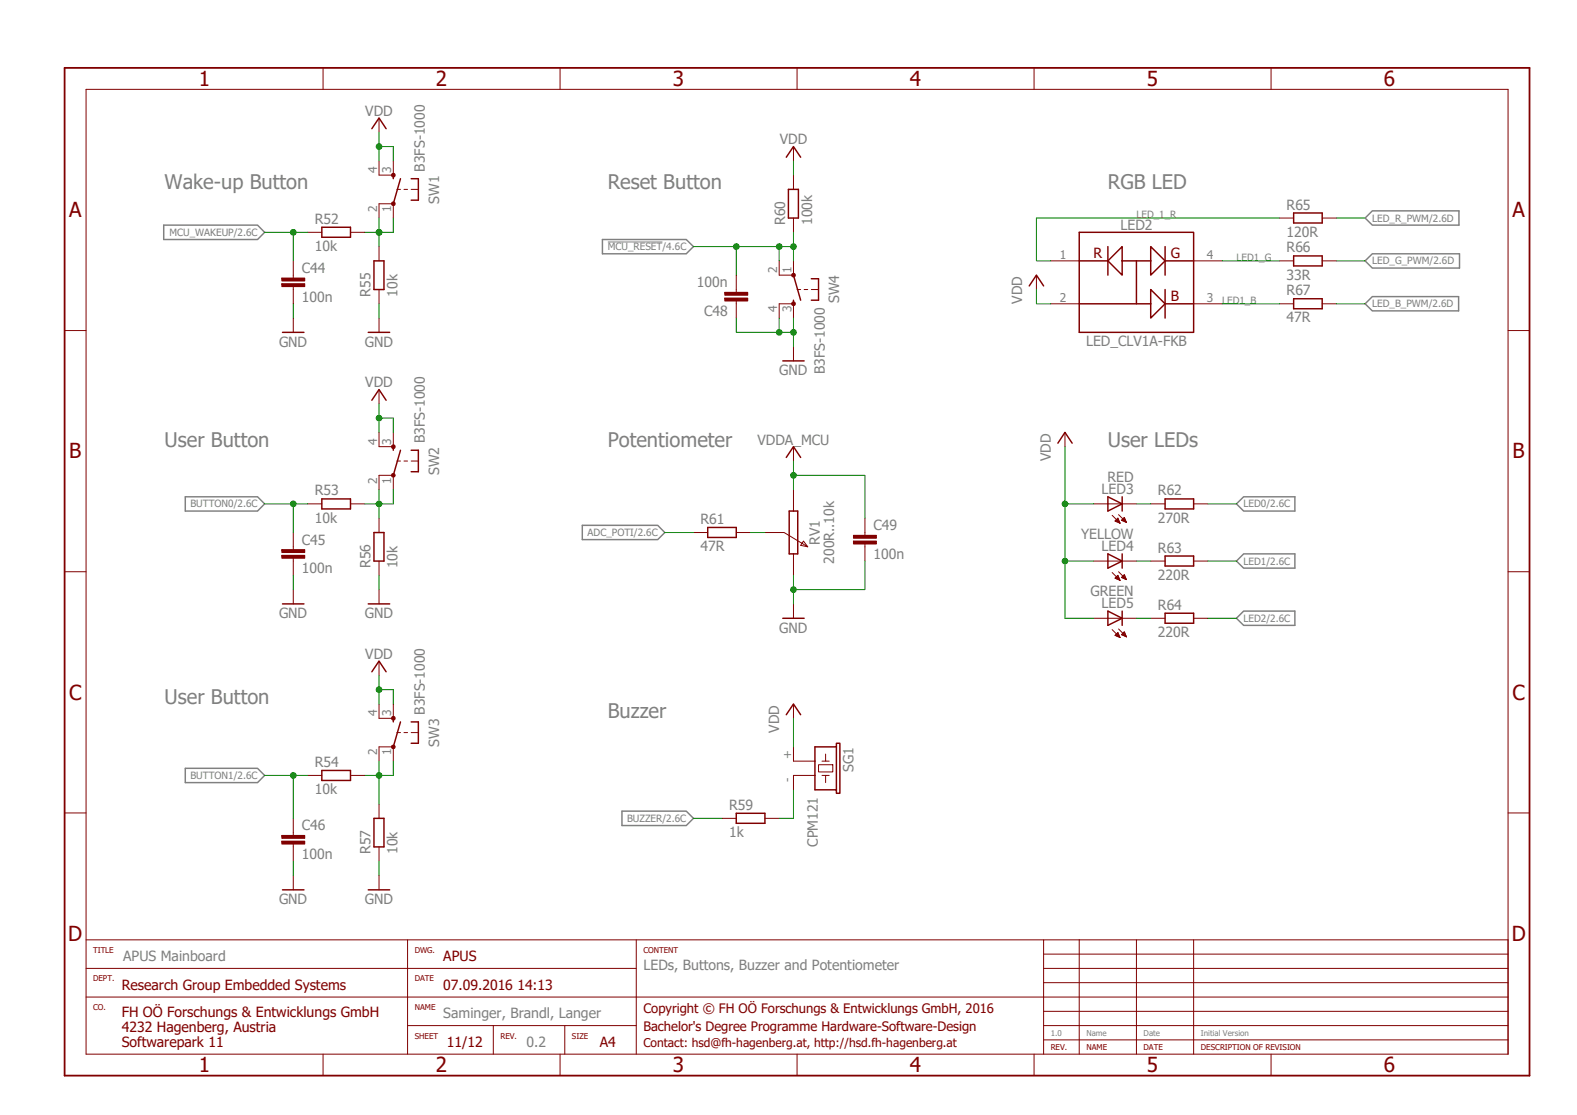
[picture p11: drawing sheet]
<svg xmlns="http://www.w3.org/2000/svg" width="297mm" height="210mm" viewBox="0 0 297 210" stroke-linecap="round" stroke-linejoin="round" font-family="sans-serif">
<path d="M11.6 12.5l276.8 190.6M288.4 12.5l-276.8 190.6" fill="none" stroke="#fff" stroke-width=".19"/>
<path d="M30.8 42.4h17.7l1.3 1.4-1.3 1.3h-17.7zM113.5 45.1h15.8l1.3 1.3-1.3 1.4h-15.8zM257.1 57.2l1.4-1.3h16.2v2.6h-16.2zM257.1 41.1l1.4-1.4h16.3v2.7h-16.3zM257.1 49.1l1.4-1.3h16.4v2.7h-16.4zM34.9 93.6h13.6l1.3 1.3-1.3 1.3h-13.6zM109.7 98.9h14.2l1.3 1.4-1.3 1.3h-14.2zM232.9 94.9l1.3-1.3h9.7v2.6h-9.7zM232.9 105.7l1.3-1.4h9.7v2.7h-9.7zM232.9 116.4l1.3-1.3h9.7v2.7h-9.7zM34.9 144.7h13.6l1.3 1.3-1.3 1.4h-13.6zM117.2 152.8h12.1l1.3 1.3-1.3 1.4h-12.1z" fill="none" stroke="#808080" stroke-width=".28"/>
<path d="M114.5 45.6h10.3" fill="none" stroke="#808080" stroke-width=".19"/>
<path d="M149.5 56.5v.7M149.5 51.8l1.3 4.7M152.8 52.5h1.4v4h-1.4M243.7 40.1h5.3v1.9h-5.3z" fill="none" stroke="#800000" stroke-width=".28"/>
<path d="M146.8 57.2h2.7M146.8 51.8h2.7M150.1 54.5h.7M151.5 54.5h.6M152.8 54.5h1.4M241 41.1h2.7M249 41.1h2.8" fill="none" stroke="#800000" stroke-width=".19"/>
<path d="M149.2 51.6l.3-.1 .2 .1v.5l-.2 .1-.3-.1-.1-.3z" fill-rule="evenodd" fill="#800000"/>
<path d="M149.2 51.6l.3-.1 .2 .1v.5l-.2 .1-.3-.1-.1-.3z" fill="none" stroke="#800000" stroke-width=".19"/>
<path d="M149.2 57l.3-.1 .2 .1v.4l-.2 .1-.3-.1-.1-.2z" fill-rule="evenodd" fill="#800000"/>
<path d="M149.5 27.6v2.7M149.5 33v2.7M138.7 54.5v.6M138.7 56.7v.5M146.8 49.1v2.7M146.8 57.2v2.7M149.2 57l.3-.1 .2 .1v.4l-.2 .1-.3-.1-.1-.2zM149.5 41.1v2.7M149.5 49.1v2.7M149.5 57.2v2.7M149.5 65.3v2.7" fill="none" stroke="#800000" stroke-width=".19"/>
<path d="M148.1 29.6l1.4-2 1.3 2M148.5 35.7h1.9v5.4h-1.9zM147.4 68h4.1" fill="none" stroke="#800000" stroke-width=".28"/>
<path d="M136.5 55.1h4.3v.5h-4.3z" fill="#800000"/>
<path d="M136.5 55.1h4.3v.5h-4.3zM136.5 55.1h.1" fill="none" stroke="#800000" stroke-width=".19"/>
<path d="M136.5 56.1h4.3v.6h-4.3z" fill="#800000"/>
<path d="M71.4 33h2.7M71.4 38.4h2.7M74.8 35.7h.6M76.1 35.7h.7M77.4 35.7h1.4M136.5 56.1h4.3v.6h-4.3zM136.5 56.1h.1M138.7 51.8v2.7M138.7 57.2v2.7" fill="none" stroke="#800000" stroke-width=".19"/>
<path d="M74.1 33v.7M75.4 33.7l-1.3 4.7M77.4 33.7h1.4v4h-1.4" fill="none" stroke="#800000" stroke-width=".28"/>
<path d="M73.8 38.1l.4-.1 .2 .1v.5l-.2 .1-.4-.1z" fill-rule="evenodd" fill="#800000"/>
<path d="M73.8 38.1l.4-.1 .2 .1v.5l-.2 .1-.4-.1z" fill="none" stroke="#800000" stroke-width=".19"/>
<path d="M73.8 32.7l.4-.1 .2 .2v.4l-.2 .1-.4-.1z" fill-rule="evenodd" fill="#800000"/>
<path d="M71.4 30.3v2.7M71.4 38.4v2.7M73.8 32.7l.4-.1 .2 .2v.4l-.2 .1-.4-.1zM74.1 30.3v2.7M74.1 38.4v2.7M55.2 51.8v.6M55.2 54v.5M57.9 43.8h2.7M66 43.8h2.7M71.4 46.4v2.7M71.4 54.5v2.7M71.4 59.9v2.7" fill="none" stroke="#800000" stroke-width=".19"/>
<path d="M60.6 42.8h5.4v1.9h-5.4zM70.4 49.1h1.9v5.4h-1.9zM69.4 62.6h4" fill="none" stroke="#800000" stroke-width=".28"/>
<path d="M53.1 53.4h4.3v.6h-4.3z" fill="#800000"/>
<path d="M53.1 53.4h4.3v.6h-4.3zM53.1 53.4h.1" fill="none" stroke="#800000" stroke-width=".19"/>
<path d="M53.1 52.4h4.3v.5h-4.3z" fill="#800000"/>
<g fill="none" stroke="#800000" stroke-width=".19">
<path d="M71.4 22.2v2.7M53.1 52.4h4.3v.5h-4.3zM53.1 52.4h.1M55.2 49.1v2.7M55.2 54.5v2.7M55.2 59.9v2.7M195.2 51.8v2.7M71.4 84.1h2.7M71.4 89.5h2.7M74.8 86.8h.6M76.1 86.8h.7M77.4 86.8h1.4"/>
<path d="M200.6 81.4v2.7"/>
</g>
<path d="M70 24.2l1.4-2 1.3 2M193.9 53.8l1.3-2 1.4 2M53.2 62.6h4.1M74.1 84.1v.7M75.4 84.8l-1.3 4.7M77.4 84.8h1.4v4h-1.4M199.3 83.5l1.3-2.1 1.3 2.1" fill="none" stroke="#800000" stroke-width=".28"/>
<circle cx="74.1" cy="89.5" r=".35" fill="#800000"/>
<circle cx="74.1" cy="89.5" r=".35" fill="none" stroke="#800000" stroke-width=".19"/>
<path d="M73.8 83.9l.4-.1 .2 .1v.5l-.2 .1-.4-.1z" fill-rule="evenodd" fill="#800000"/>
<path d="M57.9 94.9h2.7M66 94.9h2.7M71.4 81.4v2.7M71.4 89.5v2.7M71.4 97.6v2.7M73.8 83.9l.4-.1 .2 .1v.5l-.2 .1-.4-.1zM74.1 81.4v2.7M74.1 89.5v2.7M55.2 103v.5M55.2 105.1v.6M71.4 105.7v2.7M71.4 111v2.7" fill="none" stroke="#800000" stroke-width=".19"/>
<path d="M60.6 94h5.4v1.8h-5.4zM69.4 113.7h4M70.4 100.3h1.9v5.4h-1.9z" fill="none" stroke="#800000" stroke-width=".28"/>
<path d="M53.1 104.6h4.3v.5h-4.3z" fill="#800000"/>
<path d="M53.1 104.6h4.3v.5h-4.3zM53.1 104.6h.1" fill="none" stroke="#800000" stroke-width=".19"/>
<path d="M53.1 103.5h4.3v.6h-4.3z" fill="#800000"/>
<path d="M71.4 73.4v2.7M53.1 103.5h4.3v.6h-4.3zM53.1 103.5h.1M55.2 100.3v2.7M55.2 105.7v2.7M55.2 111v2.7M71.4 135.3h2.7M74.8 138h.6M76.1 138h.7M77.4 138h1.4M71.4 140.7h2.7" fill="none" stroke="#800000" stroke-width=".19"/>
<path d="M70 75.4l1.4-2 1.3 2M53.2 113.7h4.1M74.1 135.3v.7M75.4 136l-1.3 4.7M77.4 136h1.4v4h-1.4" fill="none" stroke="#800000" stroke-width=".28"/>
<circle cx="74.1" cy="140.7" r=".35" fill="#800000"/>
<circle cx="74.1" cy="140.7" r=".35" fill="none" stroke="#800000" stroke-width=".19"/>
<path d="M73.8 135l.4-.1 .2 .1v.5l-.2 .1-.4-.1z" fill-rule="evenodd" fill="#800000"/>
<path d="M71.4 132.6v2.7M73.8 135l.4-.1 .2 .1v.5l-.2 .1-.4-.1zM74.1 132.6v2.7M55.2 156.8v.6M55.2 159v.5M57.9 146h2.7M66 146h2.7M71.4 140.7v2.6M71.4 151.4v2.7M71.4 159.5v2.7M74.1 140.7v2.6M71.4 164.9v2.7" fill="none" stroke="#800000" stroke-width=".19"/>
<path d="M60.6 145.1h5.4v1.9h-5.4zM70.4 154.1h1.9v5.4h-1.9zM69.4 167.6h4" fill="none" stroke="#800000" stroke-width=".28"/>
<path d="M53.1 158.4h4.3v.6h-4.3z" fill="#800000"/>
<path d="M53.1 158.4h4.3v.6h-4.3zM53.1 158.4h.1" fill="none" stroke="#800000" stroke-width=".19"/>
<path d="M53.1 157.3h4.3v.6h-4.3z" fill="#800000"/>
<g fill="none" stroke="#800000" stroke-width=".19">
<path d="M149.5 84.1v2.7M216.7 94.9h2.8M224.8 94.9h2.7M130.6 100.3h2.7M138.7 100.3h2.7M149.5 113.7v2.7M162.9 100.3v.5M162.9 102.4v.6M216.7 105.7h2.8M216.7 116.4h2.8M224.8 105.7h2.7M224.8 116.4h2.7"/>
<path d="M71.4 124.5v2.7M53.1 157.3h4.3v.6h-4.3zM53.1 157.3h.1M55.2 154.1v2.7M55.2 159.5v2.7M55.2 164.9v2.7"/>
</g>
<path d="M133.3 99.3h5.4v1.9h-5.4zM148.1 86.1l1.4-2 1.3 2M219.5 94h5.3v1.8h-5.3zM147.4 116.4h4.1M219.5 104.7h5.3v1.9h-5.3zM219.5 115.5h5.3v1.9h-5.3zM70 126.5l1.4-2 1.3 2M53.2 167.6h4.1" fill="none" stroke="#800000" stroke-width=".28"/>
<path d="M160.8 101.9h4.3v.5h-4.3z" fill="#800000"/>
<path d="M160.8 101.9h4.3v.5h-4.3zM160.8 101.9h.1" fill="none" stroke="#800000" stroke-width=".19"/>
<path d="M160.8 100.8h4.3v.6h-4.3z" fill="#800000"/>
<g fill="none" stroke="#800000" stroke-width=".19">
<path d="M16.2 16.8h267.9v181.7h-267.9zM60.9 12.8v4M105.5 12.8v4M150.1 12.8v4M194.8 12.8v4M239.4 12.8v4M197.9 49.1h5.4M197.9 57.2h5.4M224.8 57.2h5.4M224.8 49.1h5.4M241 49.1h2.7M241 57.2h2.7"/>
<path d="M249 49.1h2.8M249 57.2h2.8M12.2 62.3h4M284.1 62.3h4M149.5 92.2v4M162.9 97.6v2.7M206 94.9h8.1M209.5 97l1.5 1.5M210 98.1l.6-.5 .4 .9zM210 98.1h.8M210.2 98h.5M210.3 98.2h.5"/>
<path d="M210.3 97.9h.4M210.4 97.7h.2M210.6 97.6h.1M210.6 98.4h.3M210.7 96.9l1.5 1.5M210.9 98.5h.1M211.2 98h.8M211.2 98l.6-.5 .4 .9zM211.4 97.9h.5M211.5 97.7h.4M211.5 98.1h.5M211.6 97.6h.2"/>
<path d="M211.8 97.5h.1M211.8 98.2h.3M212.1 98.4h.1M12.2 107.7h4M144.1 100.3h3.6l4.4 2.7-.8-1.1-.5 .8 1.3 .3M149.5 104.3v4.1M160.8 100.8h4.3v.6h-4.3zM160.8 100.8h.1M162.9 103v2.7M206 105.7h8.1M206 116.4h8.1M209.5 107.8l1.5 1.5"/>
<path d="M209.5 118.6l1.5 1.5M210 108.9l.6-.5 .4 .9zM210 119.7l.6-.6 .4 1zM210 119.7h.8M210 108.9h.8M210.2 119.5h.5M210.2 108.8h.5M210.3 119.4h.4M210.3 109h.5M210.3 108.6h.4M210.3 119.8h.5M210.4 119.3h.2"/>
<path d="M210.4 108.5h.2M210.5 119.1h.1M210.6 108.4h.1M210.6 109.1h.3M210.6 119.9h.3M210.7 107.7l1.5 1.5M210.7 118.4l1.5 1.5M210.9 109.3h.1M211.2 119.5h.8M211.2 108.8h.8M211.2 108.8l.6-.6 .4 1zM211.4 119.4h.5"/>
<path d="M211.4 108.6h.5M211.5 119.3h.4M211.5 108.5h.4M211.5 119.7h.6M211.5 108.9h.5M211.6 119.1h.2M211.6 108.4h.2M211.7 119h.1M211.8 108.2h.1M211.8 119l.4 .9-1-.4zM211.8 109h.3M211.8 119.8h.3"/>
<path d="M212.1 119.9h.1M212.1 109.1h.1M284.1 107.7h4M149.5 132.6v2.7M210.9 120h.1M12.2 153.1h4M136 154.1h2.7M144.1 154.1h2.7M149.5 140.7v2.6h4M153.5 146h-4v2.7M154.2 144h2.7v1.4h-2.7zM154.8 146h.7"/>
<path d="M154.8 143.3h.7M155.5 142v1.3h.7M156.2 146h-.7v1.4M284.1 153.1h4M16.2 177h180.4M76.8 177v21.5M119.8 177v21.5M196.6 179.7h87.5M203.3 177h80.8v21.5M203.3 177v21.5M203.3 177h-6.7v21.5M214.1 177v21.5"/>
<path d="M224.8 177v21.5M16.2 182.4h103.6M16.2 187.8h267.9M60.9 198.5v4.1M76.8 193.1h16.1M92.9 193.1h26.9M92.9 193.1v5.4M105.5 198.5v4.1M106.4 193.1v5.4M150.1 198.5v4.1M194.8 198.5v4.1M196.6 182.4h87.5"/>
<path d="M196.6 193.1h87.5M196.6 195.8h87.5M196.6 190.5h87.5M196.6 185.1h87.5M239.4 198.5v4.1"/>
</g>
<g fill="none" stroke="#800000" stroke-width=".28">
<path d="M203.3 49.1h5.4M203.3 57.2h13.4M203.3 43.8h21.5v18.8h-21.5zM208.7 49.1l2.7-2.7v5.4zM208.7 46.4v5.4M211.4 49.1h5.3M214.1 49.1v8.1M216.7 46.4l2.8 2.7-2.8 2.7zM216.7 54.5l2.8 2.7-2.8 2.7zM219.5 46.4v5.4M219.5 54.5v5.4M219.5 49.1h5.3"/>
<path d="M219.5 57.2h5.3M243.7 48.2h5.3v1.9h-5.3zM243.7 56.3h5.3v1.8h-5.3zM148.7 96.2h1.6v8.1h-1.6zM208.7 93.6l2.7 1.3-2.7 1.3zM211.4 93.6v2.6M208.7 104.3l2.7 1.4-2.7 1.3zM208.7 115.1l2.7 1.3-2.7 1.4zM211.4 104.3v2.7M211.4 115.1v2.7M148.1 134.6l1.4-2 1.3 2M138.7 153.2h5.4v1.8h-5.4z"/>
<path d="M153.5 140.7h4v-.7h.7v9.4h-.7v-.7h-4zM157.5 140.7v8"/>
</g>
<path d="M12.2 12.8h275.9v189.8h-275.9z" fill="none" stroke="#800000" stroke-width=".34"/>
<path d="M138.7 59.9v2.7h10.8M149.5 59.9v5.4M230.2 57.2h10.8M241 41.1h-45.8v8h2.7M251.8 57.2h5.3" fill="none" stroke="#008000" stroke-width=".19"/>
<circle cx="149.5" cy="62.6" r=".53" fill="#008000"/>
<g fill="none" stroke="#008000" stroke-width=".19">
<path d="M146.8 59.9v2.7"/>
<circle cx="149.5" cy="62.6" r=".53"/>
</g>
<circle cx="146.8" cy="62.6" r=".53" fill="#008000"/>
<g fill="none" stroke="#008000" stroke-width=".19">
<path d="M55.2 57.2v2.7M71.4 57.2v2.7M55.2 108.4v2.6M71.4 108.4v2.6M149.5 108.4v5.3M162.9 105.7v5.3h-13.4M55.2 162.2v2.7M71.4 162.2v2.7"/>
<circle cx="146.8" cy="62.6" r=".53"/>
</g>
<circle cx="149.5" cy="111" r=".53" fill="#008000"/>
<g fill="none" stroke="#008000" stroke-width=".19">
<path d="M149.5 30.3v2.7M230.2 49.1h10.8M251.8 49.1h5.3M251.8 41.1h5.3M206 94.9h-5.4v10.8h5.4M200.6 105.7v10.7h5.4"/>
<circle cx="149.5" cy="111" r=".53"/>
</g>
<circle cx="200.6" cy="94.9" r=".53" fill="#008000"/>
<circle cx="200.6" cy="94.9" r=".53" fill="none" stroke="#008000" stroke-width=".19"/>
<circle cx="200.6" cy="105.7" r=".53" fill="#008000"/>
<g fill="none" stroke="#008000" stroke-width=".19">
<path d="M195.2 54.5v2.7h2.7M71.4 76.1v2.6h2.7M71.4 78.7v2.7M200.6 84.1v10.8M149.5 135.3v5.4"/>
<circle cx="200.6" cy="105.7" r=".53"/>
</g>
<circle cx="71.4" cy="78.7" r=".53" fill="#008000"/>
<g fill="none" stroke="#008000" stroke-width=".19">
<path d="M74.1 78.7v2.7M71.4 127.2v2.7h2.7M71.4 129.9v2.7"/>
<circle cx="71.4" cy="78.7" r=".53"/>
</g>
<circle cx="71.4" cy="129.9" r=".53" fill="#008000"/>
<g fill="none" stroke="#008000" stroke-width=".19">
<path d="M71.4 24.9v5.4M71.4 27.6h2.7M74.1 129.9v2.7"/>
<circle cx="71.4" cy="129.9" r=".53"/>
</g>
<circle cx="71.4" cy="27.6" r=".53" fill="#008000"/>
<g fill="none" stroke="#008000" stroke-width=".19">
<path d="M74.1 27.6v2.7M49.8 43.8h8.1M55.2 43.8v5.3"/>
<circle cx="71.4" cy="27.6" r=".53"/>
</g>
<circle cx="55.2" cy="43.8" r=".53" fill="#008000"/>
<g fill="none" stroke="#008000" stroke-width=".19">
<path d="M68.7 43.8h5.4M71.4 43.8v2.6"/>
<circle cx="55.2" cy="43.8" r=".53"/>
</g>
<circle cx="71.4" cy="43.8" r=".53" fill="#008000"/>
<circle cx="71.4" cy="43.8" r=".53" fill="none" stroke="#008000" stroke-width=".19"/>
<circle cx="71.4" cy="43.8" r=".53" fill="#008000"/>
<g fill="none" stroke="#008000" stroke-width=".19">
<path d="M71.4 41.1v2.7M74.1 41.1v2.7M68.7 94.9h2.7v2.7M214.1 116.4h2.6M227.5 105.7h5.4M227.5 116.4h5.4"/>
<circle cx="71.4" cy="43.8" r=".53"/>
</g>
<circle cx="71.4" cy="94.9" r=".53" fill="#008000"/>
<g fill="none" stroke="#008000" stroke-width=".19">
<path d="M71.4 92.2v2.7h2.7v-2.7M68.7 146h2.7v5.4"/>
<circle cx="71.4" cy="94.9" r=".53"/>
</g>
<circle cx="71.4" cy="146" r=".53" fill="#008000"/>
<g fill="none" stroke="#008000" stroke-width=".19">
<path d="M49.8 146h8.1M55.2 146v8.1M71.4 143.3v2.7h2.7v-2.7"/>
<circle cx="71.4" cy="146" r=".53"/>
</g>
<circle cx="55.2" cy="146" r=".53" fill="#008000"/>
<g fill="none" stroke="#008000" stroke-width=".19">
<path d="M149.5 86.8v5.4M149.5 89.5h13.4v8.1M141.4 100.3h2.7"/>
<circle cx="55.2" cy="146" r=".53"/>
</g>
<circle cx="149.5" cy="89.5" r=".53" fill="#008000"/>
<g fill="none" stroke="#008000" stroke-width=".19">
<path d="M49.8 94.9h8.1M55.2 94.9v5.4M227.5 94.9h5.4"/>
<circle cx="149.5" cy="89.5" r=".53"/>
</g>
<circle cx="55.2" cy="94.9" r=".53" fill="#008000"/>
<g fill="none" stroke="#008000" stroke-width=".19">
<path d="M146.8 46.4v2.7M149.5 46.4h-10.8v5.4M149.5 43.8v5.3M130.6 154.1h5.4"/>
<circle cx="55.2" cy="94.9" r=".53"/>
</g>
<circle cx="146.8" cy="46.4" r=".53" fill="#008000"/>
<circle cx="146.8" cy="46.4" r=".53" fill="none" stroke="#008000" stroke-width=".19"/>
<circle cx="149.5" cy="46.4" r=".53" fill="#008000"/>
<g fill="none" stroke="#008000" stroke-width=".19">
<path d="M130.6 46.4h8.1"/>
<circle cx="149.5" cy="46.4" r=".53"/>
</g>
<circle cx="138.7" cy="46.4" r=".53" fill="#008000"/>
<g fill="none" stroke="#008000" stroke-width=".19">
<path d="M214.1 94.9h2.6M125.2 100.3h5.4M214.1 105.7h2.6M149.5 148.7v5.4h-2.7"/>
<circle cx="138.7" cy="46.4" r=".53"/>
</g>
<g font-size="3.9" fill="#800000">
<text x="37.5" y="16.2">1</text>
<text x="82.1" y="16.2">2</text>
<text x="126.7" y="16.2">3</text>
<text x="171.4" y="16.2">4</text>
<text x="216" y="16.2">5</text>
<text x="260.7" y="16.2">6</text>
<text x="13" y="40.9">A</text>
<text x="284.9" y="40.9">A</text>
<text x="13" y="86.3">B</text>
<text x="284.9" y="86.3">B</text>
<text x="13" y="131.8">C</text>
<text x="284.9" y="131.8">C</text>
<text x="12.9" y="177.2">D</text>
<text x="284.8" y="177.2">D</text>
<text x="37.5" y="201.9">1</text>
<text x="82.1" y="201.9">2</text>
<text x="126.7" y="201.9">3</text>
<text x="171.4" y="201.9">4</text>
<text x="216" y="201.9">5</text>
<text x="260.7" y="201.9">6</text>
</g>
<g font-size="3.8" fill="#808080">
<text x="31" y="35.7">Wake-up Button</text>
<text x="114.5" y="35.7">Reset Button</text>
<text x="208.7" y="35.7">RGB LED</text>
<text x="31" y="84.1">User Button</text>
<text x="114.5" y="84.1">Potentiometer</text>
<text x="208.7" y="84.1">User LEDs</text>
<text x="31" y="132.6">User Button</text>
<text x="114.5" y="135.3">Buzzer</text>
</g>
<g font-size="2.6" fill="#808080">
<text x="68.8" y="21.8">VDD</text>
<text x="146.9" y="27.2">VDD</text>
<text x="80" y="32.3" transform="rotate(-90 80 32.3)">B3FS-1000</text>
<text x="82.7" y="38.4" transform="rotate(-90 82.7 38.4)">SW1</text>
<text x="242.3" y="39.5">R65</text>
<text x="59.3" y="47.2">10k</text>
<text x="59.3" y="42.2">R52</text>
<text x="147.9" y="42.4" transform="rotate(-90 147.9 42.4)">R60</text>
<text x="152.9" y="42.4" transform="rotate(-90 152.9 42.4)">100k</text>
<text x="211" y="43.3">LED2</text>
<text x="242.3" y="44.6">120R</text>
<text x="242.3" y="47.5">R66</text>
<text x="56.9" y="51.4">C44</text>
<text x="242.3" y="52.6">33R</text>
<text x="56.9" y="56.8">100n</text>
<text x="69.8" y="55.9" transform="rotate(-90 69.8 55.9)">R55</text>
<text x="74.9" y="55.9" transform="rotate(-90 74.9 55.9)">10k</text>
<text x="131.3" y="54.1">100n</text>
<text x="132.6" y="59.5">C48</text>
<text x="158.1" y="57.1" transform="rotate(-90 158.1 57.1)">SW4</text>
<text x="192.5" y="57.2" transform="rotate(-90 192.5 57.2)">VDD</text>
<text x="242.3" y="55.6">R67</text>
<text x="52.6" y="65.3">GND</text>
<text x="68.7" y="65.3">GND</text>
<text x="204.6" y="65.1">LED_CLV1A-FKB</text>
<text x="242.3" y="60.7">47R</text>
<text x="146.8" y="70.7">GND</text>
<text x="155.4" y="70.5" transform="rotate(-90 155.4 70.5)">B3FS-1000</text>
<text x="68.8" y="72.9">VDD</text>
<text x="80" y="83.5" transform="rotate(-90 80 83.5)">B3FS-1000</text>
<text x="142.7" y="83.7">VDDA_MCU</text>
<text x="82.7" y="89.5" transform="rotate(-90 82.7 89.5)">SW2</text>
<text x="197.9" y="86.8" transform="rotate(-90 197.9 86.8)">VDD</text>
<text x="59.3" y="93.3">R53</text>
<text x="207.5" y="93">LED3</text>
<text x="208.6" y="90.7">RED</text>
<text x="218.1" y="93.3">R62</text>
<text x="59.3" y="98.4">10k</text>
<text x="131.9" y="98.7">R61</text>
<text x="164.5" y="99.9">C49</text>
<text x="203.6" y="101.5">YELLOW</text>
<text x="218.1" y="98.4">270R</text>
<text x="56.9" y="102.6">C45</text>
<text x="56.9" y="107.9">100n</text>
<text x="69.8" y="107" transform="rotate(-90 69.8 107)">R56</text>
<text x="74.9" y="107" transform="rotate(-90 74.9 107)">10k</text>
<text x="131.9" y="103.8">47R</text>
<text x="154.4" y="102.6" transform="rotate(-90 154.4 102.6)">RV1</text>
<text x="157.1" y="106.2" transform="rotate(-90 157.1 106.2)">200R..10k</text>
<text x="164.5" y="105.3">100n</text>
<text x="207.5" y="103.8">LED4</text>
<text x="218.1" y="104.1">R63</text>
<text x="205.4" y="112.2">GREEN</text>
<text x="218.1" y="109.2">220R</text>
<text x="52.6" y="116.4">GND</text>
<text x="68.7" y="116.4">GND</text>
<text x="146.8" y="119.1">GND</text>
<text x="207.5" y="114.6">LED5</text>
<text x="218.1" y="119.9">220R</text>
<text x="218.1" y="114.9">R64</text>
<text x="68.8" y="124.1">VDD</text>
<text x="80" y="134.6" transform="rotate(-90 80 134.6)">B3FS-1000</text>
<text x="146.8" y="138" transform="rotate(-90 146.8 138)">VDD</text>
<text x="82.7" y="140.7" transform="rotate(-90 82.7 140.7)">SW3</text>
<text x="59.3" y="149.5">10k</text>
<text x="59.3" y="144.4">R54</text>
<text x="160.8" y="145.3" transform="rotate(-90 160.8 145.3)">SG1</text>
<text x="137.3" y="152.5">R59</text>
<text x="56.9" y="156.4">C46</text>
<text x="56.9" y="161.8">100n</text>
<text x="69.8" y="160.8" transform="rotate(-90 69.8 160.8)">R57</text>
<text x="74.9" y="160.8" transform="rotate(-90 74.9 160.8)">10k</text>
<text x="137.3" y="157.6">1k</text>
<text x="154" y="159.5" transform="rotate(-90 154 159.5)">CPM121</text>
<text x="52.6" y="170.3">GND</text>
<text x="68.7" y="170.3">GND</text>
<text x="23.2" y="181">APUS Mainboard</text>
<text x="121.2" y="182.6">LEDs, Buttons, Buzzer and Potentiometer</text>
<text x="83.5" y="191.8">Saminger, Brandl, Langer</text>
<text x="99.2" y="197.2">0.2</text>
</g>
<g font-size="2.6" fill="#800000">
<text x="206" y="48.6">R</text>
<text x="220.5" y="48.6">G</text>
<text x="220.5" y="56.7">B</text>
<text x="83.5" y="181">APUS</text>
<text x="22.9" y="191.5">FH OÖ Forschungs &amp; Entwicklungs GmbH</text>
<text x="22.9" y="186.4">Research Group Embedded Systems</text>
<text x="83.5" y="186.4">07.09.2016 14:13</text>
<text x="22.9" y="194.4">4232 Hagenberg, Austria</text>
<text x="22.9" y="197.2">Softwarepark 11</text>
<text x="84.2" y="197.2">11/12</text>
<text x="113" y="197.2">A4</text>
</g>
<g font-size="2.5" fill="#800000">
<text x="121.2" y="190.9">Copyright © FH OÖ Forschungs &amp; Entwicklungs GmbH, 2016</text>
<text x="121.2" y="194.1">Bachelor's Degree Programme Hardware-Software-Design</text>
</g>
<g font-size="2.3" fill="#808080">
<text x="71" y="32.6" transform="rotate(-90 71 32.6)">4</text>
<text x="73.7" y="32.6" transform="rotate(-90 73.7 32.6)">3</text>
<text x="71" y="40" transform="rotate(-90 71 40)">2</text>
<text x="73.7" y="40" transform="rotate(-90 73.7 40)">1</text>
<text x="146.4" y="51.5" transform="rotate(-90 146.4 51.5)">2</text>
<text x="149.1" y="51.5" transform="rotate(-90 149.1 51.5)">1</text>
<text x="199.6" y="48.7">1</text>
<text x="227.3" y="48.7">4</text>
<text x="146.4" y="58.8" transform="rotate(-90 146.4 58.8)">4</text>
<text x="149.1" y="58.8" transform="rotate(-90 149.1 58.8)">3</text>
<text x="199.6" y="56.8">2</text>
<text x="227.3" y="56.8">3</text>
<text x="71" y="83.8" transform="rotate(-90 71 83.8)">4</text>
<text x="73.7" y="83.8" transform="rotate(-90 73.7 83.8)">3</text>
<text x="71" y="91.1" transform="rotate(-90 71 91.1)">2</text>
<text x="73.7" y="91.1" transform="rotate(-90 73.7 91.1)">1</text>
<text x="71" y="134.9" transform="rotate(-90 71 134.9)">4</text>
<text x="73.7" y="134.9" transform="rotate(-90 73.7 134.9)">3</text>
<text x="71" y="142.3" transform="rotate(-90 71 142.3)">2</text>
<text x="73.7" y="142.3" transform="rotate(-90 73.7 142.3)">1</text>
<text x="149.1" y="143" transform="rotate(-90 149.1 143)">+</text>
<text x="149.1" y="147.2" transform="rotate(-90 149.1 147.2)">-</text>
</g>
<text font-size="2.3" fill="#800000" x="121.2" y="197.2">Contact: hsd@fh-hagenberg.at, http://hsd.fh-hagenberg.at</text>
<g font-size="1.9" fill="#808080">
<text x="214.1" y="41.1">LED_1_R</text>
<text x="258.5" y="41.7">LED_R_PWM/2.6D</text>
<text x="31.9" y="44.4">MCU_WAKEUP/2.6C</text>
<text x="114.5" y="47.1">MCU_RESET/4.6C</text>
<text x="232.9" y="49.1">LED1_G</text>
<text x="258.5" y="49.8">LED_G_PWM/2.6D</text>
<text x="230.2" y="57.2">LED1_B</text>
<text x="258.5" y="57.9">LED_B_PWM/2.6D</text>
<text x="35.9" y="95.6">BUTTON0/2.6C</text>
<text x="234.2" y="95.6">LED0/2.6C</text>
<text x="110.7" y="101">ADC_POTI/2.6C</text>
<text x="234.2" y="106.3">LED1/2.6C</text>
<text x="234.2" y="117.1">LED2/2.6C</text>
<text x="35.9" y="146.7">BUTTON1/2.6C</text>
<text x="118.1" y="154.8">BUZZER/2.6C</text>
</g>
<g font-size="1.5" fill="#800000">
<text x="17.5" y="179.4">TITLE</text>
<text x="78.1" y="179.4">DWG.</text>
<text x="121.2" y="179.4">CONTENT</text>
<text x="17.5" y="184.8">DEPT.</text>
<text x="78.1" y="184.8">DATE</text>
<text x="17.5" y="190.2">CO.</text>
<text x="78.1" y="190.2">NAME</text>
<text x="78.1" y="195.6">SHEET</text>
<text x="94.3" y="195.6">REV.</text>
<text x="107.7" y="195.6">SIZE</text>
<text x="197.9" y="197.7">REV.</text>
<text x="204.6" y="197.7">NAME</text>
<text x="215.4" y="197.7">DATE</text>
<text x="226.2" y="197.7">DESCRIPTION OF REVISION</text>
</g>
<g font-size="1.5" fill="#808080">
<text x="197.9" y="195">1.0</text>
<text x="204.6" y="195">Name</text>
<text x="215.4" y="195">Date</text>
<text x="226.2" y="195">Initial Version</text>
</g>
</svg>
